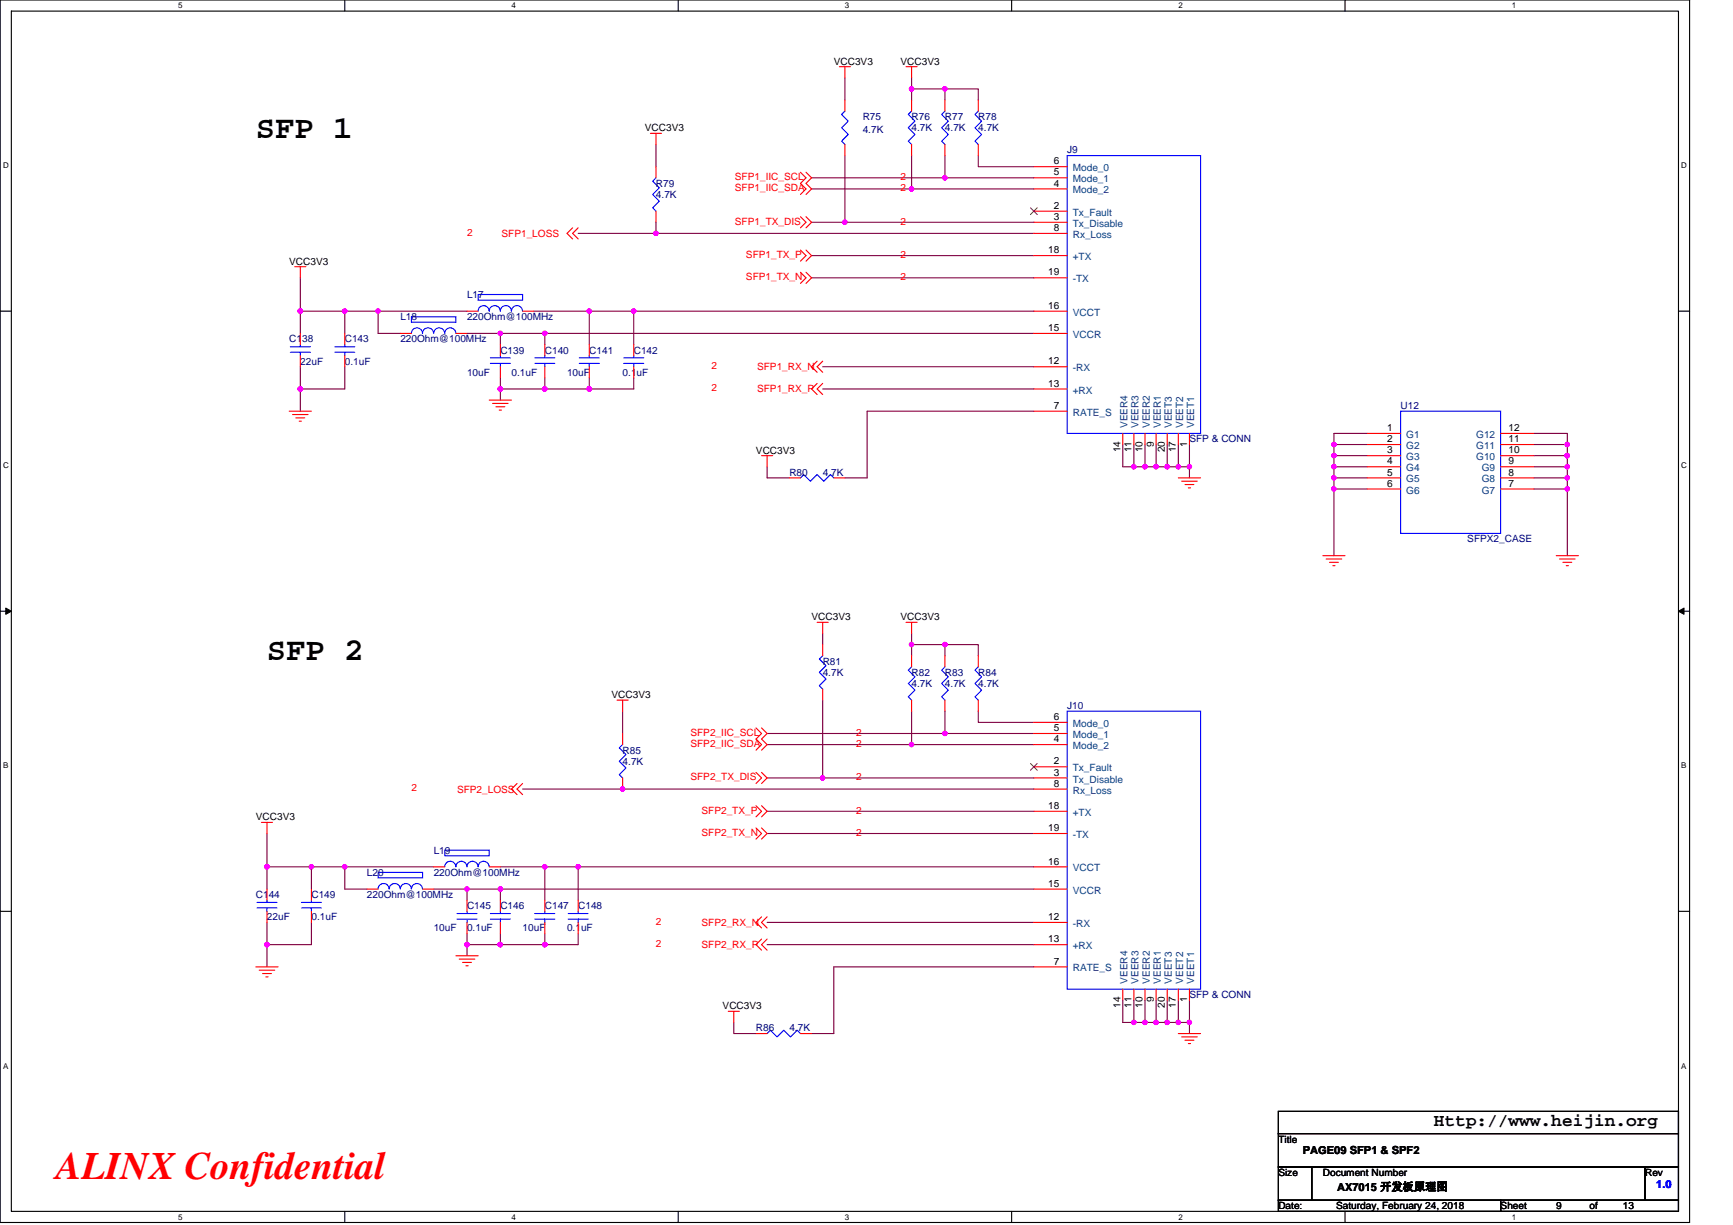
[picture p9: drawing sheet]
<svg xmlns="http://www.w3.org/2000/svg" width="297mm" height="210mm" viewBox="0 0 297 210" stroke-linecap="round" stroke-linejoin="round" font-family="sans-serif">
<path d="M0 0h289.6v209.5h-289.6zM1.9 1.9h285.8v205.7h-285.8z" fill="none" stroke="#000" stroke-width=".19"/>
<g fill="#fff">
<path d="M30.5 .2h.8v1.5h-.8z"/>
<path d="M30.5 207.8h.8v1.6h-.8z"/>
</g>
<path d="M59.1 0v1.9M59.1 207.6v1.9" fill="none" stroke="#000" stroke-width=".19"/>
<g fill="#fff">
<path d="M87.7 .2h.7v1.5h-.7z"/>
<path d="M87.7 207.8h.7v1.6h-.7z"/>
</g>
<path d="M116.2 0v1.9M116.2 207.6v1.9" fill="none" stroke="#000" stroke-width=".19"/>
<g fill="#fff">
<path d="M144.8 .2h.8v1.5h-.8z"/>
<path d="M144.8 207.8h.8v1.6h-.8z"/>
</g>
<path d="M173.4 0v1.9M173.4 207.6v1.9" fill="none" stroke="#000" stroke-width=".19"/>
<g fill="#fff">
<path d="M202 .2h.7v1.5h-.7z"/>
<path d="M202 207.8h.7v1.6h-.7z"/>
</g>
<path d="M230.5 0v1.9M230.5 207.6v1.9" fill="none" stroke="#000" stroke-width=".19"/>
<g fill="#fff">
<path d="M259.1 .2h.8v1.5h-.8z"/>
<path d="M259.1 207.8h.8v1.6h-.8z"/>
<path d="M.5 27.6h1v1.5h-1z"/>
<path d="M288.2 27.6h1v1.5h-1z"/>
<path d="M.5 79.1h1v1.5h-1z"/>
<path d="M288.2 79.1h1v1.5h-1z"/>
</g>
<path d="M0 53.3h1.9M287.7 53.3h1.9" fill="none" stroke="#000" stroke-width=".19"/>
<g fill="#fff">
<path d="M.5 130.5h.9v1.5h-.9z"/>
<path d="M288.2 130.5h.9v1.5h-.9z"/>
</g>
<path d="M0 104.8h1.9M287.7 104.8h1.9" fill="none" stroke="#000" stroke-width=".19"/>
<path d="M1 104.2l.9 .6-.9 .5zM287.7 104.8l.9-.6v1.1z" fill="#000" stroke="#000" stroke-width=".17"/>
<g fill="#fff">
<path d="M.5 181.9h.9v1.6h-.9z"/>
<path d="M288.2 181.9h.9v1.6h-.9z"/>
</g>
<path d="M0 156.2h1.9M287.7 156.2h1.9M219.1 190.5h68.6v3.8h-68.6zM219.1 194.3h68.6v5.7h-68.6zM219.1 200h5.7v5.7h-5.7zM219.1 205.7h38.1v1.9h-38.1zM224.8 200h57.2v5.7h-57.2zM257.2 205.7h30.5v1.9h-30.5zM282 200h5.7v5.7h-5.7z" fill="none" stroke="#000" stroke-width=".19"/>
<g fill="none" stroke="#800040" stroke-width=".19">
<path d="M144.8 13.3v3.8M156.2 15.2h5.8M156.2 13.3v1.9M156.2 15.2v1.9M162 15.2h5.7v1.9M162 15.2v1.9M112.4 38.1v1.9M112.4 24.8v3.8M139.1 38.1h5.7M139.1 30.5h22.9M139.1 32.4h17.1M144.8 26.7v11.4"/>
<path d="M144.8 38.1h32.4M156.2 26.7v5.7h21M162 26.7v3.8h15.2M167.7 26.7v1.9h9.5M51.5 53.3v3.8M51.5 47.6v5.7M51.5 53.3h7.6v3.8M59.1 53.3h5.7v3.8h3.8M64.8 53.3h15.2M80 57.1h5.8v2M85.8 57.1h7.6v2M91.5 53.3h9.5v5.8"/>
<path d="M93.4 57.1h83.8M99.1 40h13.3M101 53.3h7.6v5.8M108.6 53.3h68.6M112.4 40h64.8M139.1 47.6h38.1M139.1 43.8h38.1M51.5 66.7v3.8M51.5 62.9v3.8M59.1 62.9v3.8h-7.6M85.8 64.8v1.9M85.8 66.7h7.6"/>
<path d="M85.8 66.7v1.9M93.4 64.8v1.9M93.4 66.7h7.6M101 64.8v1.9M108.6 64.8v1.9h-7.6M141 66.7h36.2M141 62.9h36.2M177.2 70.5h-28.6v11.4h-3.8M192.4 76.2v3.8h1.9M194.3 76.2v3.8M196.3 76.2v3.8M198.2 76.2v3.8"/>
<path d="M200.1 76.2v3.8M202 76.2v3.8M203.9 76.2v3.8M228.6 76.2v1.9M228.6 78.1v1.9M228.6 76.2h5.8M228.6 78.1h5.8M234.4 74.3h-5.8v1.9M262.9 74.3h5.7v1.9M262.9 76.2h5.7M262.9 78.1h5.7M268.6 76.2v1.9"/>
<path d="M268.6 78.1v1.9M131.5 80v1.9h3.8M194.3 80h2M196.3 80h1.9M198.2 80h1.9M200.1 80h1.9M202 80h1.9M203.9 80v1.9M228.6 80v1.9M228.6 81.9v1.9M228.6 83.8v11.4M228.6 80h5.8"/>
<path d="M228.6 81.9h5.8M228.6 83.8h5.8M262.9 80h5.7M262.9 81.9h5.7M262.9 83.8h5.7M268.6 83.8v11.4M268.6 80v1.9M268.6 81.9v1.9M141 108.6v1.9M156.2 108.6v1.9M156.2 110.5v1.9M156.2 110.5h5.8"/>
<path d="M162 110.5h5.7v1.9M162 110.5v1.9M89.6 135.3h87.6M106.7 121.9v3.8M131.5 125.7h30.5M131.5 139.1h45.7M131.5 133.3h9.5M131.5 127.6h24.7M141 120v13.3M141 133.3h36.2M156.2 121.9v5.7h21M162 121.9v3.8h15.2"/>
<path d="M167.7 121.9v1.9h9.5M45.8 148.6v3.8M45.8 158.1v3.8M45.8 142.9v5.7M45.8 148.6h7.6M53.4 148.6h5.7v3.8h3.8M53.4 148.6v3.8M53.4 158.1v3.8h-7.6M59.1 148.6h15.2M74.3 152.4h5.7M80 152.4h5.8M80 152.4v1.9"/>
<path d="M85.8 152.4h91.4M85.8 152.4v1.9M85.8 148.6h7.6M93.4 148.6v5.7M93.4 148.6h5.7M99.1 148.6h78.1M99.1 148.6v5.7M131.5 158.1h45.7M131.5 142.9h45.7M45.8 161.9v3.8M80 161.9h5.8M80 160v1.9"/>
<path d="M80 161.9v1.9M85.8 160v1.9M85.8 161.9h7.6M93.4 160v1.9M99.1 160v1.9h-5.7M125.8 175.3v1.9h3.8M131.5 161.9h45.7M177.2 165.7h-34.3v11.5h-3.8M192.4 171.4v3.9h1.9M194.3 171.4v3.9M194.3 175.3h2M196.3 171.4v3.9"/>
<path d="M196.3 175.3h1.9M198.2 171.4v3.9M198.2 175.3h1.9M200.1 171.4v3.9M200.1 175.3h1.9M202 171.4v3.9M202 175.3h1.9M203.9 175.3v1.9M203.9 171.4v3.9"/>
</g>
<g fill="#f0f" stroke="#f0f" stroke-width=".19">
<circle cx="203.9" cy="80" r=".38"/>
<circle cx="202" cy="80" r=".38"/>
<circle cx="196.2" cy="80" r=".38"/>
<circle cx="198.1" cy="80" r=".38"/>
<circle cx="200" cy="80" r=".38"/>
<circle cx="194.3" cy="80" r=".38"/>
<circle cx="108.6" cy="53.3" r=".38"/>
<circle cx="93.4" cy="57.1" r=".38"/>
<circle cx="64.8" cy="53.3" r=".38"/>
<circle cx="51.5" cy="53.3" r=".38"/>
<circle cx="59.1" cy="53.3" r=".38"/>
<circle cx="51.5" cy="66.7" r=".38"/>
<circle cx="85.7" cy="57.1" r=".38"/>
<circle cx="101" cy="53.3" r=".38"/>
<circle cx="85.7" cy="66.7" r=".38"/>
<circle cx="101" cy="66.7" r=".38"/>
<circle cx="93.4" cy="66.7" r=".38"/>
<circle cx="203.9" cy="175.2" r=".38"/>
<circle cx="202" cy="175.2" r=".38"/>
<circle cx="200" cy="175.2" r=".38"/>
<circle cx="198.1" cy="175.2" r=".38"/>
<circle cx="196.2" cy="175.2" r=".38"/>
<circle cx="194.3" cy="175.2" r=".38"/>
<circle cx="85.7" cy="152.4" r=".38"/>
<circle cx="99.1" cy="148.6" r=".38"/>
<circle cx="59.1" cy="148.6" r=".38"/>
<circle cx="45.7" cy="148.6" r=".38"/>
<circle cx="53.4" cy="148.6" r=".38"/>
<circle cx="45.7" cy="161.9" r=".38"/>
<circle cx="80" cy="152.4" r=".38"/>
<circle cx="93.4" cy="148.6" r=".38"/>
<circle cx="80" cy="161.9" r=".38"/>
<circle cx="93.4" cy="161.9" r=".38"/>
<circle cx="85.7" cy="161.9" r=".38"/>
<circle cx="112.4" cy="40" r=".38"/>
<circle cx="144.8" cy="38.1" r=".38"/>
<circle cx="106.7" cy="135.2" r=".38"/>
<circle cx="141" cy="133.3" r=".38"/>
<circle cx="161.9" cy="15.2" r=".38"/>
<circle cx="156.2" cy="15.2" r=".38"/>
<circle cx="161.9" cy="110.5" r=".38"/>
<circle cx="156.2" cy="110.5" r=".38"/>
<circle cx="228.6" cy="76.2" r=".38"/>
<circle cx="228.6" cy="78.1" r=".38"/>
<circle cx="228.6" cy="80" r=".38"/>
<circle cx="228.6" cy="81.9" r=".38"/>
<circle cx="228.6" cy="83.8" r=".38"/>
<circle cx="268.6" cy="76.2" r=".38"/>
<circle cx="268.6" cy="78.1" r=".38"/>
<circle cx="268.6" cy="83.8" r=".38"/>
<circle cx="268.6" cy="80" r=".38"/>
<circle cx="268.6" cy="81.9" r=".38"/>
<circle cx="161.9" cy="30.5" r=".38"/>
<circle cx="156.2" cy="32.4" r=".38"/>
<circle cx="156.2" cy="127.6" r=".38"/>
<circle cx="161.9" cy="125.7" r=".38"/>
</g>
<g fill="none" stroke="#f00" stroke-width=".19">
<path d="M143.9 11.4h1.9M144.8 11.4v1.9M144.8 17.1v1.9M155.3 11.4h1.9M156.2 11.4v1.9M156.2 17.1v1.9M162 17.1v1.9M167.7 17.1v1.9M98.1 39.1l-.9 .9 .9 1M99.1 39.1l-1 .9 1 1M111.5 22.9h1.9M112.4 22.9v1.9"/>
<path d="M112.4 36.2v1.9M112.4 28.6v1.9M137.2 37.1l1 1-1 1M137.2 29.5l1 1-1 .9 1 1-1 .9M138.2 37.1l.9 1-.9 1M138.2 29.5l.9 1-.9 .9 .9 1-.9 .9M144.8 24.8v1.9M156.2 24.8v1.9M162 24.8v1.9M167.7 24.8v1.9M177.2 28.6h5.7M177.2 30.5h5.7"/>
<path d="M177.2 32.4h5.7M177.2 38.1h5.7M177.2 36.2h5.7M50.5 45.7h1.9M51.5 45.7v1.9M51.5 57.1v2M59.1 57.1v2M68.6 57.1h1.9M78.1 57.1h1.9M80 53.3h2M85.8 59.1v1.9M89.6 53.3h1.9"/>
<path d="M93.4 59.1v1.9M101 59.1v1.9M108.6 59.1v1.9M137.2 42.9l1 .9-1 1M137.2 46.7l1 .9-1 1M138.2 42.9l.9 .9-.9 1M138.2 46.7l.9 .9-.9 1M177.2 40h5.7M177.2 57.1h5.7M177.2 53.3h5.7M177.2 43.8h5.7M177.2 47.6h5.7"/>
<path d="M49.6 70.5h3.8M50.1 71.1h2.7M50.7 71.6h1.5M51.3 72.2h.4M51.5 61v1.9M59.1 61v1.9M83.9 68.6h3.8M84.4 69.2h2.7M85 69.7h1.5M85.6 70.3h.4M85.8 62.9v1.9M93.4 62.9v1.9"/>
<path d="M101 62.9v1.9M108.6 62.9v1.9M130.5 78.1h1.9M131.5 78.1v1.9M140.1 61.9l-1 1 1 .9M140.1 65.7l-1 1 1 .9M141 61.9l-.9 1 .9 .9M141 65.7l-.9 1 .9 .9M177.2 62.9h5.7M177.2 66.7h5.7M177.2 70.5h5.7M192.4 74.3v1.9"/>
<path d="M194.3 74.3v1.9M196.3 74.3v1.9M198.2 74.3v1.9M200.1 74.3v1.9M202 74.3v1.9M203.9 74.3v1.9M234.4 74.3h5.7M234.4 76.2h5.7M234.4 78.1h5.7M257.2 78.1h5.7M257.2 76.2h5.7M257.2 74.3h5.7"/>
<path d="M135.3 81.9h1.9M142.9 81.9h1.9M202 81.9h3.8M202.5 82.5h2.7M203.1 83.1h1.5M203.7 83.6h.4M226.7 95.2h3.8M227.3 95.8h2.7M227.9 96.4h1.5M228.4 97h.4M234.4 80h5.7M234.4 81.9h5.7"/>
<path d="M234.4 83.8h5.7M257.2 83.8h5.7M257.2 81.9h5.7M257.2 80h5.7M266.7 95.2h3.8M267.3 95.8h2.7M267.9 96.4h1.5M268.5 97h.3M140.1 106.7h1.9M141 106.7v1.9M141 118.1v1.9M141 110.5v1.9"/>
<path d="M155.3 106.7h1.9M156.2 106.7v1.9M156.2 112.4v1.9M162 112.4v1.9M167.7 112.4v1.9M88.6 134.3l-.9 1 .9 .9M89.6 134.3l-1 1 1 .9M105.8 120h1.9M106.7 120v1.9M106.7 133.3v2M106.7 125.7v1.9M129.6 138.1l.9 1-.9 .9"/>
<path d="M129.6 132.4l.9 .9-.9 1M129.6 124.8l.9 .9-.9 1 .9 .9-.9 1M130.5 138.1l1 1-1 .9M130.5 132.4l1 .9-1 1M130.5 124.8l1 .9-1 1 1 .9-1 1M156.2 120v1.9M162 120v1.9M167.7 120v1.9M177.2 135.3h5.7M177.2 123.8h5.7M177.2 125.7h5.7M177.2 127.6h5.7"/>
<path d="M177.2 133.3h5.7M177.2 131.4h5.7M177.2 139.1h5.7M44.8 141h1.9M45.8 141v1.9M45.8 152.4v1.9M45.8 156.2v1.9M53.4 152.4v1.9M53.4 156.2v1.9M62.9 152.4h1.9M72.4 152.4h1.9M74.3 148.6h1.9"/>
<path d="M80 154.3v1.9M80 158.1v1.9M83.9 148.6h1.9M85.8 154.3v1.9M85.8 158.1v1.9M93.4 154.3v1.9M93.4 158.1v1.9M99.1 154.3v1.9M99.1 158.1v1.9M129.6 141.9l.9 1-.9 .9M130.5 141.9l1 1-1 .9M130.5 157.2l-.9 .9 .9 1"/>
<path d="M131.5 157.2l-1 .9 1 1M177.2 158.1h5.7M177.2 152.4h5.7M177.2 148.6h5.7M177.2 142.9h5.7M43.9 165.7h3.8M44.4 166.3h2.7M45 166.9h1.5M45.6 167.4h.3M78.1 163.8h3.9M78.7 164.4h2.7M79.3 165h1.5"/>
<path d="M79.9 165.5h.3M124.8 173.4h1.9M125.8 173.4v1.9M129.6 177.2h1.9M130.5 161l-.9 .9 .9 1M131.5 161l-1 .9 1 1M137.2 177.2h1.9M177.2 161.9h5.7M177.2 165.7h5.7M192.4 169.5v2M194.3 169.5v2M196.3 169.5v2"/>
<path d="M198.2 169.5v2M200.1 169.5v2M202 177.2h3.8M202 169.5v2M202.5 177.7h2.7M203.1 178.3h1.5M203.7 178.9h.4M203.9 169.5v2"/>
</g>
<g fill="none" stroke="#00f" stroke-width=".19">
<path d="M144.8 19l-.6 .6 1.2 1.2-1.2 1.1 1.2 1.2-1.2 1.1 .6 .6M156.2 19l-.5 .6 1.1 1.2-1.1 1.1 1.1 1.2-1.1 1.1 .5 .6M162 19l-.6 .6 1.1 1.2-1.1 1.1 1.1 1.2-1.1 1.1 .6 .6M167.7 19l-.6 .6 1.2 1.2-1.2 1.1 1.2 1.2-1.2 1.1 .6 .6M112.4 30.5l-.5 .6 1.1 1.1-1.1 1.1 1.1 1.2-1.1 1.1 .5 .6M182.9 26.7h22.9v47.6h-22.9zM49.8 59.4h3.4M51.5 59.1v.3M57.4 59.4h3.4M59.1 59.1v.3M70.5 54.3h7.6v.9h-7.6zM74.3 57.1a.95 .95 0 0 0-.9-.9 .95 .95 0 0 0-1 .9 .94 .94 0 0 0-.9-.9 .94 .94 0 0 0-1 .9"/>
<path d="M78.1 57.1a.95 .95 0 0 0-.9-.9 .95 .95 0 0 0-1 .9 .94 .94 0 0 0-.9-.9 .94 .94 0 0 0-1 .9M82 50.5h7.6v.9h-7.6zM87.6 53.3a.95 .95 0 0 0-.9-.9 .95 .95 0 0 0-1 .9 .95 .95 0 0 0-.9-.9 .95 .95 0 0 0-1 .9 .94 .94 0 0 0-.9-.9 .94 .94 0 0 0-.9 .9M89.6 53.3a.94 .94 0 0 0-1-.9 .94 .94 0 0 0-.9 .9M49.8 60.4h3.4M51.5 60.4v.6M57.4 60.4h3.4M59.1 60.4v.6M84 62.3h3.5M84 61.3h3.5M85.8 61v.3M85.8 62.3v.6"/>
<path d="M91.7 62.3h3.4M91.7 61.3h3.4M93.4 61v.3M93.4 62.3v.6M99.3 62.3h3.4M99.3 61.3h3.4M101 61v.3M101 62.3v.6M106.9 62.3h3.4M106.9 61.3h3.4M108.6 61v.3M108.6 62.3v.6"/>
<path d="M240.1 70.5h17.1v20.9h-17.1zM137.2 81.9l.6-.6 1.1 1.2 1.2-1.2 1.1 1.2 1.1-1.2 .6 .6M141 112.4l-.6 .6 1.2 1.1-1.2 1.2 1.2 1.1-1.2 1.1 .6 .6M156.2 114.3l-.5 .6 1.1 1.1-1.1 1.2 1.1 1.1-1.1 1.1 .5 .6M162 114.3l-.6 .6 1.1 1.1-1.1 1.2 1.1 1.1-1.1 1.1 .6 .6M167.7 114.3l-.6 .6 1.2 1.1-1.2 1.2 1.2 1.1-1.2 1.1 .6 .6M106.7 127.6l-.6 .6 1.2 1.1-1.2 1.2 1.2 1.1-1.2 1.2 .6 .5M182.9 121.9h22.9v47.6h-22.9zM44 155.6h3.5M44 154.7h3.5M45.8 154.3v.4M45.8 155.6v.6"/>
<path d="M51.7 155.6h3.4M51.7 154.7h3.4M53.4 154.3v.4M53.4 155.6v.6M64.8 152.4a.94 .94 0 0 1 1-1 .94 .94 0 0 1 .9 1M64.8 149.5h7.6v1h-7.6zM66.7 152.4a.94 .94 0 0 1 1-1 .94 .94 0 0 1 .9 1 .95 .95 0 0 1 1-1 .95 .95 0 0 1 .9 1M70.5 152.4a.94 .94 0 0 1 1-1 .94 .94 0 0 1 .9 1M76.2 145.7h7.7v1h-7.7zM76.2 148.6a.94 .94 0 0 1 1-1 .94 .94 0 0 1 .9 1M78.1 148.6a.94 .94 0 0 1 1-1 .94 .94 0 0 1 .9 1 .95 .95 0 0 1 1-1 .95 .95 0 0 1 .9 1M78.3 157.5h3.5"/>
<path d="M78.3 156.6h3.5M80 156.2v.4M80 157.5v.6M82 148.6a.94 .94 0 0 1 .9-1 .94 .94 0 0 1 .9 1M84 157.5h3.5M84 156.6h3.5M85.8 156.2v.4M85.8 157.5v.6M91.7 157.5h3.4M91.7 156.6h3.4M93.4 156.2v.4M93.4 157.5v.6"/>
<path d="M97.4 157.5h3.4M97.4 156.6h3.4M99.1 156.2v.4M99.1 157.5v.6M131.5 177.2l.6-.6 1.1 1.1 1.1-1.1 1.2 1.1 1.1-1.1 .6 .6"/>
</g>
<path d="M176.6 35.6l1.2 1.2M177.8 35.6l-1.2 1.2M176.6 130.9l1.2 1.1M177.8 130.9l-1.2 1.1" fill="none" stroke="#804000" stroke-width=".17"/>
<text font-size="6.7" fill="#f00" x="9.6" y="202.2">ALINX Confidential</text>
<g font-size="5.5">
<text x="43.9" y="23.6">SFP 1</text>
<text x="45.8" y="113.2">SFP 2</text>
</g>
<text font-size="3" x="245.8" y="193.1">Http://www.heijin.org</text>
<g font-size="1.9">
<text x="223.3" y="197.8">PAGE09 SFP1 &amp; SPF2</text>
<text x="229.2" y="204.1">AX7015 开发板原理图</text>
</g>
<text font-size="1.9" fill="#00f" x="283.9" y="203.7">1.0</text>
<g font-size="1.7">
<text x="142.9" y="11.1">VCC3V3</text>
<text x="154.3" y="11.1">VCC3V3</text>
<text x="110.5" y="22.5">VCC3V3</text>
<text x="180.6" y="28.2">6</text>
<text x="180.6" y="30.1">5</text>
<text x="180.6" y="32">4</text>
<text x="180.6" y="35.8">2</text>
<text x="180.6" y="39.6">8</text>
<text x="180.6" y="37.7">3</text>
<text x="49.6" y="45.4">VCC3V3</text>
<text x="179.7" y="43.4">18</text>
<text x="179.7" y="47.2">19</text>
<text x="179.7" y="52.9">16</text>
<text x="179.7" y="56.7">15</text>
<text x="179.7" y="62.5">12</text>
<text x="179.7" y="66.3">13</text>
<text x="180.6" y="70.1">7</text>
<text x="129.6" y="77.7">VCC3V3</text>
<text x="192" y="77.5" transform="rotate(-90 192 77.5)">14</text>
<text x="193.9" y="77.5" transform="rotate(-90 193.9 77.5)">11</text>
<text x="195.9" y="77.5" transform="rotate(-90 195.9 77.5)">10</text>
<text x="197.8" y="76.6" transform="rotate(-90 197.8 76.6)">9</text>
<text x="199.7" y="77.5" transform="rotate(-90 199.7 77.5)">20</text>
<text x="201.6" y="77.5" transform="rotate(-90 201.6 77.5)">17</text>
<text x="203.5" y="76.6" transform="rotate(-90 203.5 76.6)">1</text>
<text x="237.8" y="73.9">1</text>
<text x="237.8" y="75.8">2</text>
<text x="237.8" y="77.7">3</text>
<text x="258.5" y="77.7">10</text>
<text x="258.5" y="75.8">11</text>
<text x="258.5" y="73.9">12</text>
<text x="237.8" y="79.6">4</text>
<text x="237.8" y="81.5">5</text>
<text x="237.8" y="83.4">6</text>
<text x="258.5" y="83.4">7</text>
<text x="258.5" y="81.5">8</text>
<text x="258.5" y="79.6">9</text>
<text x="139.1" y="106.3">VCC3V3</text>
<text x="154.3" y="106.3">VCC3V3</text>
<text x="104.8" y="119.7">VCC3V3</text>
<text x="180.6" y="123.4">6</text>
<text x="180.6" y="125.3">5</text>
<text x="180.6" y="127.2">4</text>
<text x="180.6" y="131">2</text>
<text x="180.6" y="134.9">8</text>
<text x="180.6" y="132.9">3</text>
<text x="43.9" y="140.6">VCC3V3</text>
<text x="179.7" y="138.7">18</text>
<text x="179.7" y="142.5">19</text>
<text x="179.7" y="148.2">16</text>
<text x="179.7" y="152">15</text>
<text x="179.7" y="157.7">12</text>
<text x="179.7" y="161.5">13</text>
<text x="180.6" y="165.3">7</text>
<text x="123.9" y="173">VCC3V3</text>
<text x="192" y="172.8" transform="rotate(-90 192 172.8)">14</text>
<text x="193.9" y="172.8" transform="rotate(-90 193.9 172.8)">11</text>
<text x="195.9" y="172.8" transform="rotate(-90 195.9 172.8)">10</text>
<text x="197.8" y="171.8" transform="rotate(-90 197.8 171.8)">9</text>
<text x="199.7" y="172.8" transform="rotate(-90 199.7 172.8)">20</text>
<text x="201.6" y="172.8" transform="rotate(-90 201.6 172.8)">17</text>
<text x="203.5" y="171.8" transform="rotate(-90 203.5 171.8)">1</text>
<text x="219.1" y="195.9">Title</text>
<text x="219.1" y="201.6">Size</text>
<text x="226.7" y="201.6">Document Number</text>
<text x="282" y="201.6">Rev</text>
<text x="219.1" y="207.3">Date:</text>
<text x="229" y="207.3">Saturday, February 24, 2018</text>
<text x="257.2" y="207.3">Sheet</text>
<text x="266.7" y="207.3">9</text>
<text x="272.5" y="207.3">of</text>
<text x="278.2" y="207.3">13</text>
</g>
<g font-size="1.7" fill="#000080">
<text x="147.9" y="20.6">R75</text>
<text x="147.9" y="22.9">4.7K</text>
<text x="156.2" y="20.6">R76</text>
<text x="156.2" y="22.5">4.7K</text>
<text x="162" y="20.6">R77</text>
<text x="162" y="22.5">4.7K</text>
<text x="167.7" y="20.6">R78</text>
<text x="167.7" y="22.5">4.7K</text>
<text x="182.9" y="26.3">J9</text>
<text x="112.4" y="32">R79</text>
<text x="112.4" y="33.9">4.7K</text>
<text x="80" y="51.1">L17</text>
<text x="49.6" y="58.7">C138</text>
<text x="59.1" y="58.7">C143</text>
<text x="68.6" y="54.9">L18</text>
<text x="68.6" y="58.7">220Ohm@100MHz</text>
<text x="80" y="54.9">220Ohm@100MHz</text>
<text x="51.5" y="62.5">22uF</text>
<text x="59.1" y="62.5">0.1uF</text>
<text x="80" y="64.4">10uF</text>
<text x="85.8" y="60.6">C139</text>
<text x="87.7" y="64.4">0.1uF</text>
<text x="93.4" y="60.6">C140</text>
<text x="97.2" y="64.4">10uF</text>
<text x="101" y="60.6">C141</text>
<text x="106.7" y="64.4">0.1uF</text>
<text x="108.6" y="60.6">C142</text>
<text x="240.1" y="70.1">U12</text>
<text x="203.9" y="75.8">SFP &amp; CONN</text>
<text x="135.3" y="81.6">R80</text>
<text x="141" y="81.6">4.7K</text>
<text x="251.5" y="93">SFPX2_CASE</text>
<text x="141" y="113.9">R81</text>
<text x="141" y="115.8">4.7K</text>
<text x="156.2" y="115.8">R82</text>
<text x="156.2" y="117.8">4.7K</text>
<text x="162" y="115.8">R83</text>
<text x="162" y="117.8">4.7K</text>
<text x="167.7" y="115.8">R84</text>
<text x="167.7" y="117.8">4.7K</text>
<text x="182.9" y="121.6">J10</text>
<text x="106.7" y="129.2">R85</text>
<text x="106.7" y="131.1">4.7K</text>
<text x="74.3" y="146.3">L19</text>
<text x="43.9" y="153.9">C144</text>
<text x="53.4" y="153.9">C149</text>
<text x="62.9" y="150.1">L20</text>
<text x="62.9" y="153.9">220Ohm@100MHz</text>
<text x="74.3" y="150.1">220Ohm@100MHz</text>
<text x="80" y="155.9">C145</text>
<text x="85.8" y="155.9">C146</text>
<text x="93.4" y="155.9">C147</text>
<text x="99.1" y="155.9">C148</text>
<text x="45.8" y="157.8">22uF</text>
<text x="53.4" y="157.8">0.1uF</text>
<text x="74.3" y="159.7">10uF</text>
<text x="80" y="159.7">0.1uF</text>
<text x="89.6" y="159.7">10uF</text>
<text x="97.2" y="159.7">0.1uF</text>
<text x="203.9" y="171.1">SFP &amp; CONN</text>
<text x="129.6" y="176.8">R86</text>
<text x="135.3" y="176.8">4.7K</text>
</g>
<g font-size="1.7" fill="#004080">
<text x="183.9" y="29.4">Mode_0</text>
<text x="183.9" y="31.3">Mode_1</text>
<text x="183.9" y="33.2">Mode_2</text>
<text x="183.9" y="40.8">Rx_Loss</text>
<text x="183.9" y="38.9">Tx_Disable</text>
<text x="183.9" y="37">Tx_Fault</text>
<text x="183.9" y="44.6">+TX</text>
<text x="183.9" y="48.4">-TX</text>
<text x="183.9" y="57.9">VCCR</text>
<text x="183.9" y="54.1">VCCT</text>
<text x="183.9" y="63.6">-RX</text>
<text x="183.9" y="67.5">+RX</text>
<text x="183.9" y="71.3">RATE_S</text>
<text x="193.2" y="73.3" transform="rotate(-90 193.2 73.3)">VEER4</text>
<text x="195.2" y="73.3" transform="rotate(-90 195.2 73.3)">VEER3</text>
<text x="197.1" y="73.3" transform="rotate(-90 197.1 73.3)">VEER2</text>
<text x="199" y="73.3" transform="rotate(-90 199 73.3)">VEER1</text>
<text x="200.9" y="73.3" transform="rotate(-90 200.9 73.3)">VEET3</text>
<text x="202.8" y="73.3" transform="rotate(-90 202.8 73.3)">VEET2</text>
<text x="204.7" y="73.3" transform="rotate(-90 204.7 73.3)">VEET1</text>
<text x="241" y="75.1">G1</text>
<text x="241" y="77">G2</text>
<text x="253" y="77">G11</text>
<text x="253" y="75.1">G12</text>
<text x="241" y="80.8">G4</text>
<text x="241" y="78.9">G3</text>
<text x="241" y="82.7">G5</text>
<text x="253" y="78.9">G10</text>
<text x="254" y="82.7">G8</text>
<text x="254" y="80.8">G9</text>
<text x="241" y="84.6">G6</text>
<text x="254" y="84.6">G7</text>
<text x="183.9" y="124.6">Mode_0</text>
<text x="183.9" y="126.5">Mode_1</text>
<text x="183.9" y="128.4">Mode_2</text>
<text x="183.9" y="136">Rx_Loss</text>
<text x="183.9" y="134.1">Tx_Disable</text>
<text x="183.9" y="132.2">Tx_Fault</text>
<text x="183.9" y="139.8">+TX</text>
<text x="183.9" y="143.7">-TX</text>
<text x="183.9" y="149.4">VCCT</text>
<text x="183.9" y="153.2">VCCR</text>
<text x="183.9" y="158.9">-RX</text>
<text x="183.9" y="162.7">+RX</text>
<text x="183.9" y="166.5">RATE_S</text>
<text x="193.2" y="168.6" transform="rotate(-90 193.2 168.6)">VEER4</text>
<text x="195.2" y="168.6" transform="rotate(-90 195.2 168.6)">VEER3</text>
<text x="197.1" y="168.6" transform="rotate(-90 197.1 168.6)">VEER2</text>
<text x="199" y="168.6" transform="rotate(-90 199 168.6)">VEER1</text>
<text x="200.9" y="168.6" transform="rotate(-90 200.9 168.6)">VEET3</text>
<text x="202.8" y="168.6" transform="rotate(-90 202.8 168.6)">VEET2</text>
<text x="204.7" y="168.6" transform="rotate(-90 204.7 168.6)">VEET1</text>
</g>
<g font-size="1.7" fill="#f00">
<text x="126" y="30.9">SFP1_IIC_SCL</text>
<text x="126" y="32.8">SFP1_IIC_SDA</text>
<text x="154.3" y="30.9">2</text>
<text x="154.3" y="32.8">2</text>
<text x="80" y="40.4">2</text>
<text x="86" y="40.6">SFP1_LOSS</text>
<text x="126" y="38.5">SFP1_TX_DIS</text>
<text x="154.3" y="38.5">2</text>
<text x="127.9" y="44.2">SFP1_TX_P</text>
<text x="154.3" y="44.2">2</text>
<text x="127.9" y="48">SFP1_TX_N</text>
<text x="154.3" y="48">2</text>
<text x="122" y="63.3">2</text>
<text x="129.8" y="63.5">SFP1_RX_N</text>
<text x="122" y="67.1">2</text>
<text x="129.8" y="67.3">SFP1_RX_P</text>
<text x="118.3" y="126.1">SFP2_IIC_SCL</text>
<text x="118.3" y="128">SFP2_IIC_SDA</text>
<text x="146.7" y="126.1">2</text>
<text x="146.7" y="128">2</text>
<text x="70.5" y="135.7">2</text>
<text x="78.3" y="135.8">SFP2_LOSS</text>
<text x="118.3" y="133.8">SFP2_TX_DIS</text>
<text x="146.7" y="133.8">2</text>
<text x="120.2" y="143.3">SFP2_TX_N</text>
<text x="120.2" y="139.5">SFP2_TX_P</text>
<text x="146.7" y="143.3">2</text>
<text x="146.7" y="139.5">2</text>
<text x="112.4" y="158.5">2</text>
<text x="120.2" y="158.7">SFP2_RX_N</text>
<text x="112.4" y="162.3">2</text>
<text x="120.2" y="162.5">SFP2_RX_P</text>
</g>
<g font-size="1.4">
<text x="30.5" y="1.4">5</text>
<text x="87.7" y="1.4">4</text>
<text x="144.8" y="1.4">3</text>
<text x="202" y="1.4">2</text>
<text x="259.1" y="1.4">1</text>
<text x=".5" y="28.9">D</text>
<text x="288.2" y="28.9">D</text>
<text x=".5" y="80.3">C</text>
<text x="288.2" y="80.3">C</text>
<text x=".5" y="131.7">B</text>
<text x="288.2" y="131.7">B</text>
<text x=".5" y="183.2">A</text>
<text x="288.2" y="183.2">A</text>
<text x="30.5" y="209.1">5</text>
<text x="87.7" y="209.1">4</text>
<text x="144.8" y="209.1">3</text>
<text x="202" y="209.1">2</text>
<text x="259.1" y="209.1">1</text>
</g>
</svg>
